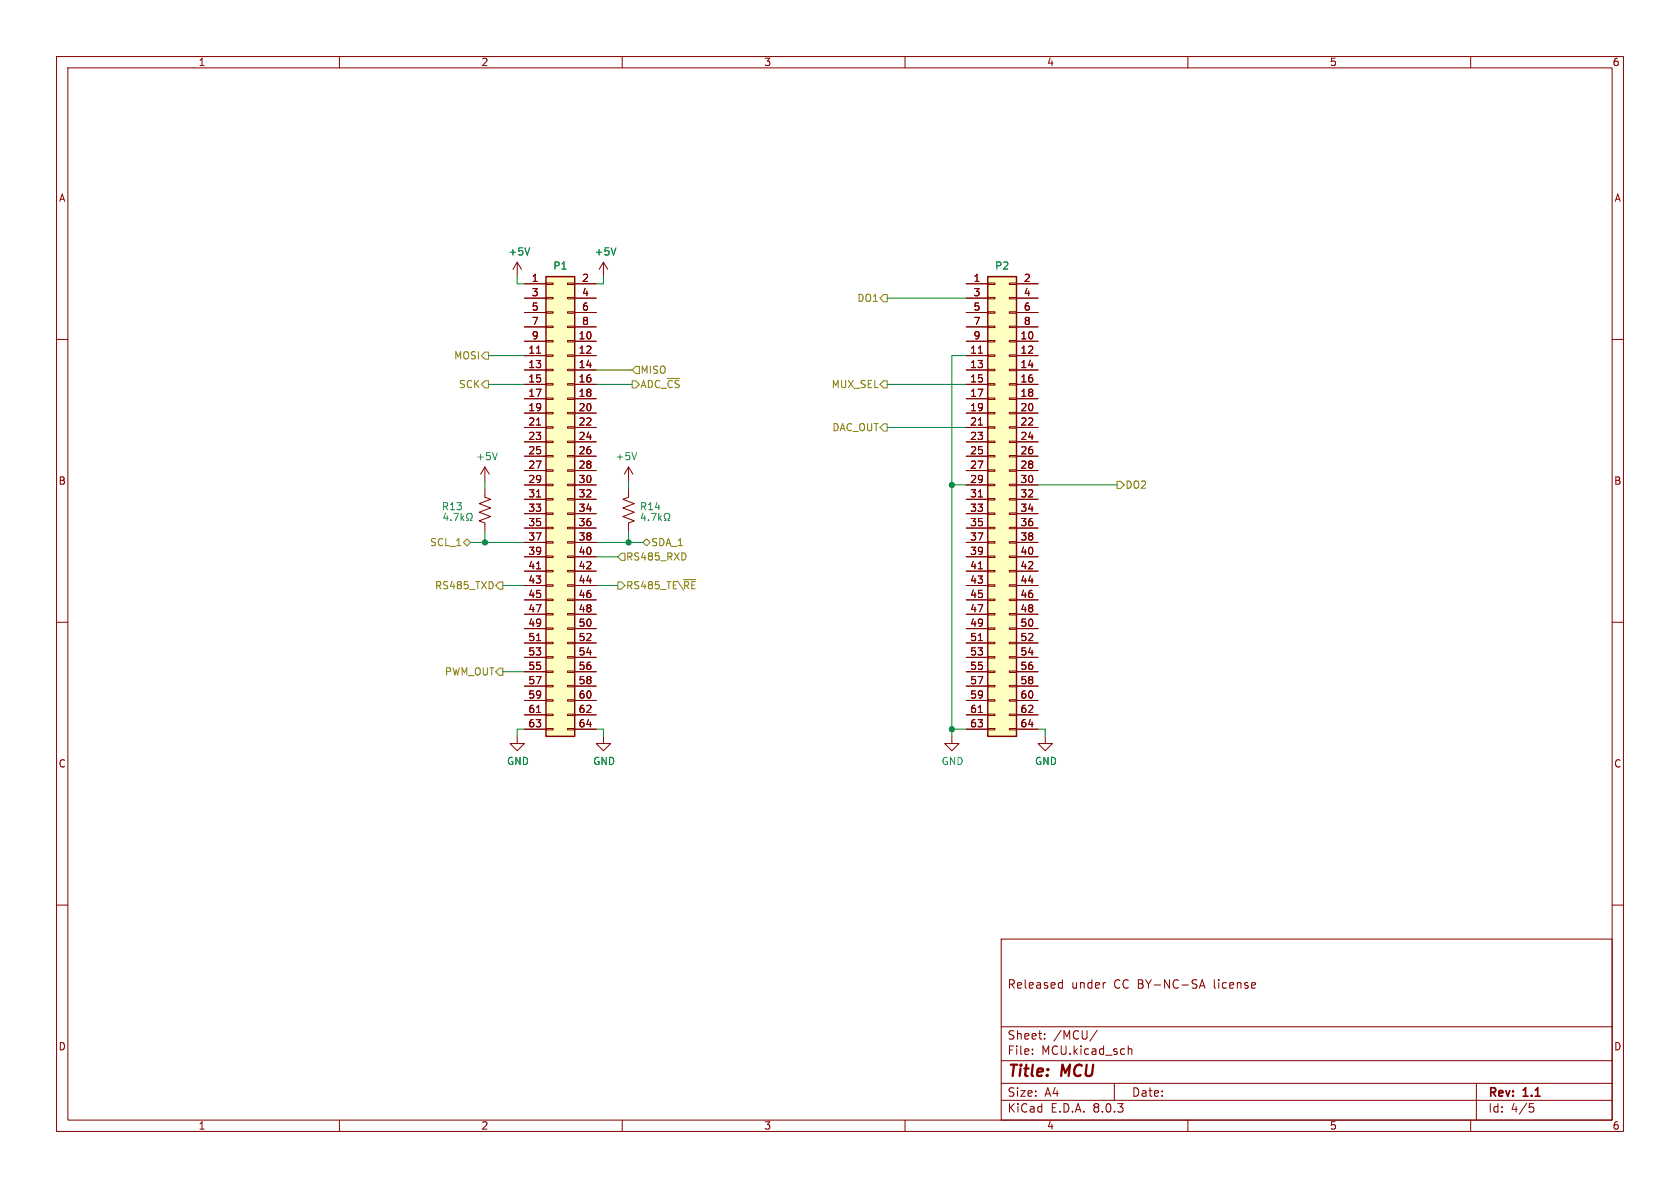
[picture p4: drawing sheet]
<svg xmlns="http://www.w3.org/2000/svg" width="297mm" height="210mm" viewBox="0 0 297 210" stroke-linecap="round" stroke-linejoin="round" font-family="sans-serif">
<g fill="none" stroke="#840000" stroke-width=".18">
<path d="M10 10h277v190h-277zM12 12h273v186h-273zM60 10v2M110 10v2M160 10v2M210 10v2M260 10v2M10 60h2M285 60h2M10 110h2M285 110h2M10 160h2"/>
<path d="M285 160h2M177 166h108v32h-108zM187.4 173.7l.4 .1M187.8 173.2v1.5M187.8 174.6l-.4 .1M195.3 173.7h.2M212 174.7l.5-1.5 .5 1.5M212.2 174.3h.7M60 198v2M110 198v2M160 198v2M177 194.5h108"/>
<path d="M177 191.5h108M177 187.5h108M177 181.5h108M182.5 186.3v.1M182.5 185.5v.1M184.7 183.6v.1M184.7 182.8v.1M194 182.1l-1.3 2M197 191.5v3M199.5 184.9v1.5M199.5 185.5l.2-.1 .3 .1 .1 .9M210 198v2"/>
<path d="M260 198v2M261 191.5v6.5M270.4 195.1h.7M270.5 195.7h.4l.3 .3-.2 .5-.5 .1"/>
</g>
<path d="M174.6 48.9h5.1v81.3h-5.1z" fill="#ffffc2"/>
<g fill="none" stroke="#840000" stroke-width=".18">
<path d="M91.4 46.4l-.7 1.2M91.4 46.4v2.5M91.4 46.4l.8 1.2M106.7 46.4l-.8 1.2M106.7 46.4v2.5M106.7 46.4l.7 1.2M170.8 50.2h3.8M170.8 52.7h3.8M170.8 55.2h3.8M170.8 57.8h3.8M174.6 57.7h1.3v.2h-1.3zM174.6 55.1h1.3v.3h-1.3z"/>
<path d="M174.6 52.6h1.3v.2h-1.3zM174.6 50h1.3v.3h-1.3zM178.4 57.7h1.3v.2h-1.3zM178.4 55.1h1.3v.3h-1.3zM178.4 52.6h1.3v.2h-1.3zM178.4 50h1.3v.3h-1.3zM179.7 50.2h3.8M179.7 52.7h3.8M179.7 55.2h3.8M179.7 57.8h3.8M170.8 60.3h3.8M170.8 62.9h3.8"/>
<path d="M170.8 65.4h3.8M170.8 67.9h3.8M170.8 70.5h3.8M170.8 73h3.8M170.8 75.6h3.8M170.8 78.1h3.8M173 62.4h.7M173 75.1h.7M174.6 78h1.3v.2h-1.3zM174.6 75.4h1.3v.3h-1.3zM174.6 72.9h1.3v.3h-1.3zM174.6 70.4h1.3v.2h-1.3z"/>
<path d="M174.6 67.8h1.3v.3h-1.3zM174.6 65.3h1.3v.2h-1.3zM174.6 62.7h1.3v.3h-1.3zM174.6 60.2h1.3v.3h-1.3zM178.4 78h1.3v.2h-1.3zM178.4 75.4h1.3v.3h-1.3zM178.4 72.9h1.3v.3h-1.3zM178.4 70.4h1.3v.2h-1.3zM178.4 67.8h1.3v.3h-1.3zM178.4 65.3h1.3v.2h-1.3zM178.4 62.7h1.3v.3h-1.3zM178.4 60.2h1.3v.3h-1.3z"/>
<path d="M179.7 60.3h3.8M179.7 62.9h3.8M179.7 65.4h3.8M179.7 67.9h3.8M179.7 70.5h3.8M179.7 73h3.8M179.7 75.6h3.8M179.7 78.1h3.8M85.7 86.4v1.5l1 .4-2 .7 2 .8-2 .8 2 .7-2 .8 1 .4v1.5M85.7 82.6l-.7 1.2M85.7 82.6v2.5M85.7 82.6l.8 1.2"/>
<path d="M111.1 86.4v1.5l-1 .4 2 .7-2 .8 2 .8-2 .7 2 .8-1 .4v1.5M111.1 82.6l.8 1.2M111.1 82.6v2.5M111.1 82.6l-.7 1.2M170.8 80.6h3.8M170.8 83.2h3.8M170.8 85.7h3.8M170.8 88.3h3.8M170.8 90.8h3.8M170.8 93.3h3.8M170.8 95.9h3.8M170.8 98.4h3.8"/>
<path d="M173 87.8h.7M174.6 98.3h1.3v.3h-1.3zM174.6 95.8h1.3v.2h-1.3zM174.6 93.2h1.3v.3h-1.3zM174.6 90.7h1.3v.2h-1.3zM174.6 88.1h1.3v.3h-1.3zM174.6 85.6h1.3v.3h-1.3zM174.6 83.1h1.3v.2h-1.3zM174.6 80.5h1.3v.3h-1.3zM178.4 98.3h1.3v.3h-1.3zM178.4 95.8h1.3v.2h-1.3zM178.4 93.2h1.3v.3h-1.3z"/>
<path d="M178.4 90.7h1.3v.2h-1.3zM178.4 88.1h1.3v.3h-1.3zM178.4 85.6h1.3v.3h-1.3zM178.4 83.1h1.3v.2h-1.3zM178.4 80.5h1.3v.3h-1.3zM179.7 80.6h3.8M179.7 83.2h3.8M179.7 85.7h3.8M179.7 88.3h3.8M179.7 90.8h3.8M179.7 93.3h3.8M179.7 95.9h3.8"/>
<path d="M179.7 98.4h3.8M170.8 101h3.8M170.8 103.5h3.8M170.8 106h3.8M170.8 108.6h3.8M170.8 111.1h3.8M170.8 113.7h3.8M170.8 116.2h3.8M170.8 118.7h3.8M173 100.5h.7M173 113.2h.7M174.6 118.6h1.3v.3h-1.3z"/>
<path d="M174.6 116.1h1.3v.2h-1.3zM174.6 113.5h1.3v.3h-1.3zM174.6 111h1.3v.3h-1.3zM174.6 108.5h1.3v.2h-1.3zM174.6 105.9h1.3v.3h-1.3zM174.6 103.4h1.3v.2h-1.3zM174.6 100.8h1.3v.3h-1.3zM178.4 118.6h1.3v.3h-1.3zM178.4 116.1h1.3v.2h-1.3zM178.4 113.5h1.3v.3h-1.3zM178.4 111h1.3v.3h-1.3zM178.4 108.5h1.3v.2h-1.3z"/>
<path d="M178.4 105.9h1.3v.3h-1.3zM178.4 103.4h1.3v.2h-1.3zM178.4 100.8h1.3v.3h-1.3zM179.7 101h3.8M179.7 103.5h3.8M179.7 106h3.8M179.7 108.6h3.8M179.7 111.1h3.8M179.7 113.7h3.8M179.7 116.2h3.8M179.7 118.7h3.8M91.4 130.2v1.2h1.3l-1.3 1.3-1.2-1.3h1.2"/>
<path d="M106.7 130.2v1.2h1.2l-1.2 1.3-1.3-1.3h1.3M168.3 130.2v1.2h1.2l-1.2 1.3-1.3-1.3h1.3M170.8 121.3h3.8M170.8 123.8h3.8M170.8 126.4h3.8M170.8 128.9h3.8M173 125.9h.7M174.6 128.8h1.3v.2h-1.3zM174.6 126.2h1.3v.3h-1.3zM174.6 123.7h1.3v.3h-1.3zM174.6 121.2h1.3v.2h-1.3zM178.4 128.8h1.3v.2h-1.3z"/>
<path d="M178.4 126.2h1.3v.3h-1.3zM178.4 123.7h1.3v.3h-1.3zM178.4 121.2h1.3v.2h-1.3zM179.7 121.3h3.8M179.7 123.8h3.8M179.7 126.4h3.8M179.7 128.9h3.8M184.8 130.2v1.2h1.3l-1.3 1.3-1.3-1.3h1.3"/>
</g>
<path d="M174.6 48.9h5.1v81.3h-5.1z" fill="none" stroke="#840000" stroke-width=".25"/>
<g fill="none" stroke="#008484" stroke-width=".18">
<path d="M93.6 43.8l-.4 1.3M108.9 43.8l-.4 1.3M78.7 90.7l-.3 .9h.8M79.1 91.2v.8M79.7 91.9v.1M81 90.7l-.5 1.3M81.5 90.7v1.3M81.7 91.5l.3 .5M82 91.2l-.5 .5M82.5 92h.3v-.2a.54 .54 0 0 1-.3-.8 .54 .54 0 0 1 .8-.2 .58 .58 0 0 1-.1 1v.2h.3M87.9 80l-.4 1.3M112.6 80l-.5 1.3"/>
<path d="M113.7 90.7l-.3 .9h.8M114 91.2v.8M114.7 91.9v.1M116 90.7l-.6 1.3M116.5 90.7v1.3M116.6 91.5l.4 .5M117 91.2l-.5 .5M117.4 92h.3v-.2a.54 .54 0 0 1-.2-.8 .54 .54 0 0 1 .7-.2 .58 .58 0 0 1-.1 1v.2h.3"/>
</g>
<path d="M96.5 48.9h5.1v81.3h-5.1z" fill="#ffffc2"/>
<g fill="none" stroke="#840000" stroke-width=".18">
<path d="M92.7 50.2h3.8M92.7 52.7h3.8M92.7 55.2h3.8M92.7 57.8h3.8M96.5 57.7h1.3v.2h-1.3zM96.5 55.1h1.3v.3h-1.3zM96.5 52.6h1.3v.2h-1.3zM96.5 50h1.3v.3h-1.3zM100.3 57.7h1.3v.2h-1.3zM100.3 55.1h1.3v.3h-1.3zM100.3 52.6h1.3v.2h-1.3zM100.3 50h1.3v.3h-1.3z"/>
<path d="M101.6 50.2h3.8M101.6 52.7h3.8M101.6 55.2h3.8M101.6 57.8h3.8M170.8 50.2h3.8M170.8 52.7h3.8M170.8 55.2h3.8M170.8 57.8h3.8M179.7 50.2h3.8M179.7 52.7h3.8M179.7 55.2h3.8M179.7 57.8h3.8"/>
<path d="M92.7 60.3h3.8M92.7 62.9h3.8M92.7 65.4h3.8M92.7 67.9h3.8M92.7 70.5h3.8M92.7 73h3.8M92.7 75.6h3.8M92.7 78.1h3.8M94.9 62.4h.7M94.9 75.1h.7M96.5 78h1.3v.2h-1.3zM96.5 75.4h1.3v.3h-1.3z"/>
<path d="M96.5 72.9h1.3v.3h-1.3zM96.5 70.4h1.3v.2h-1.3zM96.5 67.8h1.3v.3h-1.3zM96.5 65.3h1.3v.2h-1.3zM96.5 62.7h1.3v.3h-1.3zM96.5 60.2h1.3v.3h-1.3zM100.3 78h1.3v.2h-1.3zM100.3 75.4h1.3v.3h-1.3zM100.3 72.9h1.3v.3h-1.3zM100.3 70.4h1.3v.2h-1.3zM100.3 67.8h1.3v.3h-1.3zM100.3 65.3h1.3v.2h-1.3z"/>
<path d="M100.3 62.7h1.3v.3h-1.3zM100.3 60.2h1.3v.3h-1.3zM101.6 60.3h3.8M101.6 62.9h3.8M101.6 65.4h3.8M101.6 67.9h3.8M101.6 70.5h3.8M101.6 73h3.8M101.6 75.6h3.8M101.6 78.1h3.8M170.8 60.3h3.8M170.8 62.9h3.8"/>
<path d="M170.8 65.4h3.8M170.8 67.9h3.8M170.8 70.5h3.8M170.8 73h3.8M170.8 75.6h3.8M170.8 78.1h3.8M173 62.4h.7M173 75.1h.7M179.7 60.3h3.8M179.7 62.9h3.8M179.7 65.4h3.8M179.7 67.9h3.8"/>
<path d="M179.7 70.5h3.8M179.7 73h3.8M179.7 75.6h3.8M179.7 78.1h3.8M92.7 80.6h3.8M92.7 83.2h3.8M92.7 85.7h3.8M92.7 88.3h3.8M92.7 90.8h3.8M92.7 93.3h3.8M92.7 95.9h3.8M92.7 98.4h3.8"/>
<path d="M94.9 87.8h.7M96.5 98.3h1.3v.3h-1.3zM96.5 95.8h1.3v.2h-1.3zM96.5 93.2h1.3v.3h-1.3zM96.5 90.7h1.3v.2h-1.3zM96.5 88.1h1.3v.3h-1.3zM96.5 85.6h1.3v.3h-1.3zM96.5 83.1h1.3v.2h-1.3zM96.5 80.5h1.3v.3h-1.3zM100.3 98.3h1.3v.3h-1.3zM100.3 95.8h1.3v.2h-1.3zM100.3 93.2h1.3v.3h-1.3z"/>
<path d="M100.3 90.7h1.3v.2h-1.3zM100.3 88.1h1.3v.3h-1.3zM100.3 85.6h1.3v.3h-1.3zM100.3 83.1h1.3v.2h-1.3zM100.3 80.5h1.3v.3h-1.3zM101.6 80.6h3.8M101.6 83.2h3.8M101.6 85.7h3.8M101.6 88.3h3.8M101.6 90.8h3.8M101.6 93.3h3.8M101.6 95.9h3.8"/>
<path d="M101.6 98.4h3.8M170.8 80.6h3.8M170.8 83.2h3.8M170.8 85.7h3.8M170.8 88.3h3.8M170.8 90.8h3.8M170.8 93.3h3.8M170.8 95.9h3.8M170.8 98.4h3.8M173 87.8h.7M179.7 80.6h3.8M179.7 83.2h3.8"/>
<path d="M179.7 85.7h3.8M179.7 88.3h3.8M179.7 90.8h3.8M179.7 93.3h3.8M179.7 95.9h3.8M179.7 98.4h3.8M92.7 101h3.8M92.7 103.5h3.8M92.7 106h3.8M92.7 108.6h3.8M92.7 111.1h3.8M92.7 113.7h3.8"/>
<path d="M92.7 116.2h3.8M92.7 118.7h3.8M94.9 100.5h.7M94.9 113.2h.7M96.5 118.6h1.3v.3h-1.3zM96.5 116.1h1.3v.2h-1.3zM96.5 113.5h1.3v.3h-1.3zM96.5 111h1.3v.3h-1.3zM96.5 108.5h1.3v.2h-1.3zM96.5 105.9h1.3v.3h-1.3zM96.5 103.4h1.3v.2h-1.3zM96.5 100.8h1.3v.3h-1.3z"/>
<path d="M100.3 118.6h1.3v.3h-1.3zM100.3 116.1h1.3v.2h-1.3zM100.3 113.5h1.3v.3h-1.3zM100.3 111h1.3v.3h-1.3zM100.3 108.5h1.3v.2h-1.3zM100.3 105.9h1.3v.3h-1.3zM100.3 103.4h1.3v.2h-1.3zM100.3 100.8h1.3v.3h-1.3zM101.6 101h3.8M101.6 103.5h3.8M101.6 106h3.8M101.6 108.6h3.8"/>
<path d="M101.6 111.1h3.8M101.6 113.7h3.8M101.6 116.2h3.8M101.6 118.7h3.8M170.8 101h3.8M170.8 103.5h3.8M170.8 106h3.8M170.8 108.6h3.8M170.8 111.1h3.8M170.8 113.7h3.8M170.8 116.2h3.8M170.8 118.7h3.8"/>
<path d="M173 100.5h.7M173 113.2h.7M179.7 101h3.8M179.7 103.5h3.8M179.7 106h3.8M179.7 108.6h3.8M179.7 111.1h3.8M179.7 113.7h3.8M179.7 116.2h3.8M179.7 118.7h3.8M92.7 121.3h3.8M92.7 123.8h3.8"/>
<path d="M92.7 126.4h3.8M92.7 128.9h3.8M94.9 125.9h.7M96.5 128.8h1.3v.2h-1.3zM96.5 126.2h1.3v.3h-1.3zM96.5 123.7h1.3v.3h-1.3zM96.5 121.2h1.3v.2h-1.3zM100.3 128.8h1.3v.2h-1.3zM100.3 126.2h1.3v.3h-1.3zM100.3 123.7h1.3v.3h-1.3zM100.3 121.2h1.3v.2h-1.3zM101.6 121.3h3.8"/>
<path d="M101.6 123.8h3.8M101.6 126.4h3.8M101.6 128.9h3.8M170.8 121.3h3.8M170.8 123.8h3.8M170.8 126.4h3.8M170.8 128.9h3.8M173 125.9h.7M179.7 121.3h3.8M179.7 123.8h3.8M179.7 126.4h3.8M179.7 128.9h3.8"/>
</g>
<path d="M96.5 48.9h5.1v81.3h-5.1z" fill="none" stroke="#840000" stroke-width=".25"/>
<g fill="none" stroke="#848400" stroke-width=".18">
<path d="M156.2 52.1h.6v1.2h-.6l-.6-.6zM85.7 67.3h.7v1.3h-.7l-.6-.7zM85.7 62.2h.7v1.3h-.7l-.6-.6zM111.8 67.3h.6l.6 .6-.6 .7h-.6zM111.8 65.4l.6-.6h.6v1.2h-.6zM156.2 67.3h.6v1.3h-.6l-.6-.7zM156.2 74.9h.6v1.3h-.6l-.6-.6zM82.5 95.3l.7 .6-.7 .6-.6-.6zM109.2 98.4l.7-.6h.6v1.3h-.6zM113.7 95.9l.6-.6 .6 .6-.6 .6zM121.2 98v.7M197.5 85.1h.6l.7 .6-.7 .7h-.6z"/>
<path d="M87.6 118.7l.7-.6h.6v1.3h-.6zM88.3 102.9h.6v1.2h-.6l-.7-.6zM109.2 102.9h.7l.6 .6-.6 .6h-.7z"/>
</g>
<g fill="none" stroke="#008400" stroke-width=".18">
<path d="M91.4 48.9v1.3h1.3M106.7 48.9v1.3h-1.3M156.8 52.7h14M86.4 67.9h6.3M86.4 62.9h6.3M105.4 67.9h6.4M105.4 65.4h6.4M156.8 67.9h14M156.8 75.6h14M170.8 62.9h-2.5v67.3M83.2 95.9h9.5M85.7 85.1v1.3"/>
<path d="M85.7 94v1.9M105.4 95.9h8.3M105.4 98.4h3.8M111.1 85.1v1.3M111.1 94v1.9M168.3 85.7h2.5M183.5 85.7h14M88.9 118.7h3.8M88.9 103.5h3.8M105.4 103.5h3.8M92.7 128.9h-1.3v1.3M105.4 128.9h1.3v1.3"/>
<path d="M168.3 128.9h2.5M183.5 128.9h1.3v1.3"/>
</g>
<path d="M93.6 43.8l-.4 1.3M108.9 43.8l-.4 1.3" fill="none" stroke="#008484" stroke-width=".18"/>
<g fill="#008400" stroke="#008400" stroke-width=".18">
<circle cx="85.7" cy="95.9" r=".46"/>
<circle cx="168.3" cy="85.7" r=".46"/>
<circle cx="111.1" cy="95.9" r=".46"/>
<circle cx="168.3" cy="128.9" r=".46"/>
</g>
<g font-size="2.8" fill="#840000">
<text x="178" y="190.9">Title:</text>
<text x="187.7" y="190.9">MCU</text>
</g>
<g font-size="2.1" fill="#840000">
<text x="178" y="175">Released</text>
<text x="189.4" y="175">under</text>
<text x="197" y="175">CC BY-NC-SA</text>
<text x="214.8" y="175">license</text>
<text x="178" y="184">Sheet:</text>
<text x="186.2" y="184">/MCU/</text>
<text x="178" y="186.7">File:</text>
<text x="184.1" y="186.7">MCU.kicad_sch</text>
<text x="178" y="196.9">KiCad</text>
<text x="178" y="194.1">Size:</text>
<text x="184.7" y="194.1">A4</text>
<text x="185.7" y="196.9">E.D.A.</text>
<text x="193.3" y="196.9">8.0.3</text>
<text x="200" y="194.1">Date:</text>
<text x="263" y="194.3">Rev:</text>
<text x="263" y="196.9">Id:</text>
<text x="267.1" y="196.9">4/5</text>
<text x="269.4" y="194.3">1.1</text>
</g>
<g font-size="1.8" fill="#840000">
<text x="35" y="11.9">1</text>
<text x="85" y="11.9">2</text>
<text x="135" y="11.9">3</text>
<text x="185" y="11.9">4</text>
<text x="235" y="11.9">5</text>
<text x="285" y="11.9">6</text>
<text x="10.3" y="35.9">A</text>
<text x="285.3" y="35.9">A</text>
<text x="93.9" y="49.9">1</text>
<text x="93.9" y="52.5">3</text>
<text x="102.8" y="49.9">2</text>
<text x="102.8" y="52.5">4</text>
<text x="172" y="49.9">1</text>
<text x="172" y="52.5">3</text>
<text x="180.9" y="49.9">2</text>
<text x="180.9" y="52.5">4</text>
<text x="93.9" y="55">5</text>
<text x="93.9" y="57.5">7</text>
<text x="102.8" y="55">6</text>
<text x="102.8" y="57.5">8</text>
<text x="172" y="55">5</text>
<text x="172" y="57.5">7</text>
<text x="180.9" y="55">6</text>
<text x="180.9" y="57.5">8</text>
<text x="93.3" y="62.6">11</text>
<text x="93.3" y="65.2">13</text>
<text x="93.9" y="60.1">9</text>
<text x="102.2" y="60.1">10</text>
<text x="102.2" y="62.6">12</text>
<text x="102.2" y="65.2">14</text>
<text x="171.4" y="62.6">11</text>
<text x="171.4" y="65.2">13</text>
<text x="172" y="60.1">9</text>
<text x="180.3" y="60.1">10</text>
<text x="180.3" y="62.6">12</text>
<text x="180.3" y="65.2">14</text>
<text x="93.3" y="67.7">15</text>
<text x="93.3" y="70.2">17</text>
<text x="102.2" y="67.7">16</text>
<text x="102.2" y="70.2">18</text>
<text x="171.4" y="67.7">15</text>
<text x="171.4" y="70.2">17</text>
<text x="180.3" y="67.7">16</text>
<text x="180.3" y="70.2">18</text>
<text x="93.3" y="72.8">19</text>
<text x="93.3" y="75.3">21</text>
<text x="93.3" y="77.9">23</text>
<text x="102.2" y="72.8">20</text>
<text x="102.2" y="75.3">22</text>
<text x="102.2" y="77.9">24</text>
<text x="171.4" y="72.8">19</text>
<text x="171.4" y="75.3">21</text>
<text x="171.4" y="77.9">23</text>
<text x="180.3" y="72.8">20</text>
<text x="180.3" y="75.3">22</text>
<text x="180.3" y="77.9">24</text>
<text x="93.3" y="80.4">25</text>
<text x="93.3" y="82.9">27</text>
<text x="102.2" y="80.4">26</text>
<text x="102.2" y="82.9">28</text>
<text x="171.4" y="80.4">25</text>
<text x="171.4" y="82.9">27</text>
<text x="180.3" y="80.4">26</text>
<text x="180.3" y="82.9">28</text>
<text x="10.3" y="85.9">B</text>
<text x="93.3" y="85.5">29</text>
<text x="93.3" y="88">31</text>
<text x="102.2" y="85.5">30</text>
<text x="102.2" y="88">32</text>
<text x="171.4" y="85.5">29</text>
<text x="171.4" y="88">31</text>
<text x="180.3" y="85.5">30</text>
<text x="180.3" y="88">32</text>
<text x="285.3" y="85.9">B</text>
<text x="93.3" y="90.6">33</text>
<text x="93.3" y="93.1">35</text>
<text x="93.3" y="95.6">37</text>
<text x="102.2" y="90.6">34</text>
<text x="102.2" y="93.1">36</text>
<text x="102.2" y="95.6">38</text>
<text x="171.4" y="90.6">33</text>
<text x="171.4" y="93.1">35</text>
<text x="171.4" y="95.6">37</text>
<text x="180.3" y="90.6">34</text>
<text x="180.3" y="93.1">36</text>
<text x="180.3" y="95.6">38</text>
<text x="93.3" y="98.2">39</text>
<text x="93.3" y="100.7">41</text>
<text x="102.2" y="98.2">40</text>
<text x="102.2" y="100.7">42</text>
<text x="171.4" y="98.2">39</text>
<text x="171.4" y="100.7">41</text>
<text x="180.3" y="98.2">40</text>
<text x="180.3" y="100.7">42</text>
<text x="93.3" y="103.3">43</text>
<text x="93.3" y="105.8">45</text>
<text x="102.2" y="103.3">44</text>
<text x="102.2" y="105.8">46</text>
<text x="171.4" y="103.3">43</text>
<text x="171.4" y="105.8">45</text>
<text x="180.3" y="103.3">44</text>
<text x="180.3" y="105.8">46</text>
<text x="93.3" y="108.3">47</text>
<text x="93.3" y="110.9">49</text>
<text x="93.3" y="113.4">51</text>
<text x="102.2" y="108.3">48</text>
<text x="102.2" y="110.9">50</text>
<text x="102.2" y="113.4">52</text>
<text x="171.4" y="108.3">47</text>
<text x="171.4" y="110.9">49</text>
<text x="171.4" y="113.4">51</text>
<text x="180.3" y="108.3">48</text>
<text x="180.3" y="110.9">50</text>
<text x="180.3" y="113.4">52</text>
<text x="93.3" y="116">53</text>
<text x="93.3" y="118.5">55</text>
<text x="102.2" y="116">54</text>
<text x="102.2" y="118.5">56</text>
<text x="171.4" y="116">53</text>
<text x="171.4" y="118.5">55</text>
<text x="180.3" y="116">54</text>
<text x="180.3" y="118.5">56</text>
<text x="93.3" y="121">57</text>
<text x="93.3" y="123.6">59</text>
<text x="102.2" y="121">58</text>
<text x="102.2" y="123.6">60</text>
<text x="171.4" y="121">57</text>
<text x="171.4" y="123.6">59</text>
<text x="180.3" y="121">58</text>
<text x="180.3" y="123.6">60</text>
<text x="93.3" y="126.1">61</text>
<text x="93.3" y="128.7">63</text>
<text x="102.2" y="126.1">62</text>
<text x="102.2" y="128.7">64</text>
<text x="171.4" y="126.1">61</text>
<text x="171.4" y="128.7">63</text>
<text x="180.3" y="126.1">62</text>
<text x="180.3" y="128.7">64</text>
<text x="10.3" y="135.9">C</text>
<text x="285.3" y="135.9">C</text>
<text x="10.3" y="185.9">D</text>
<text x="285.3" y="185.9">D</text>
<text x="35" y="199.9">1</text>
<text x="85" y="199.9">2</text>
<text x="135" y="199.9">3</text>
<text x="185" y="199.9">4</text>
<text x="235" y="199.9">5</text>
<text x="285" y="199.9">6</text>
</g>
<g font-size="1.8" fill="#008484">
<text x="89.8" y="45.4">+5V</text>
<text x="97.7" y="47.9">P1</text>
<text x="105" y="45.4">+5V</text>
<text x="175.8" y="47.9">P2</text>
<text x="84.1" y="81.6">+5V</text>
<text x="108.7" y="81.6">+5V</text>
<text x="78" y="90.4">R13</text>
<text x="113" y="90.4">R14</text>
<text x="89.5" y="135.4">GND</text>
<text x="104.8" y="135.4">GND</text>
<text x="166.4" y="135.4">GND</text>
<text x="182.9" y="135.4">GND</text>
</g>
<g font-size="1.8" fill="#848400">
<text x="151.5" y="53.6">DO1</text>
<text x="80.2" y="63.7">MOSI</text>
<text x="81" y="68.8">SCK</text>
<text x="113.1" y="68.8">ADC_~{CS}</text>
<text x="113.1" y="66.3">MISO</text>
<text x="146.9" y="68.8">MUX_SEL</text>
<text x="147" y="76.4">DAC_OUT</text>
<text x="198.9" y="86.6">DO2</text>
<text x="75.9" y="96.7">SCL_1</text>
<text x="110.6" y="99.3">RS485_RXD</text>
<text x="115" y="96.7">SDA_1</text>
<text x="76.8" y="104.4">RS485_TXD</text>
<text x="110.6" y="104.4">RS485_TE\~{RE}</text>
<text x="78.6" y="119.6">PWM_OUT</text>
</g>
</svg>
